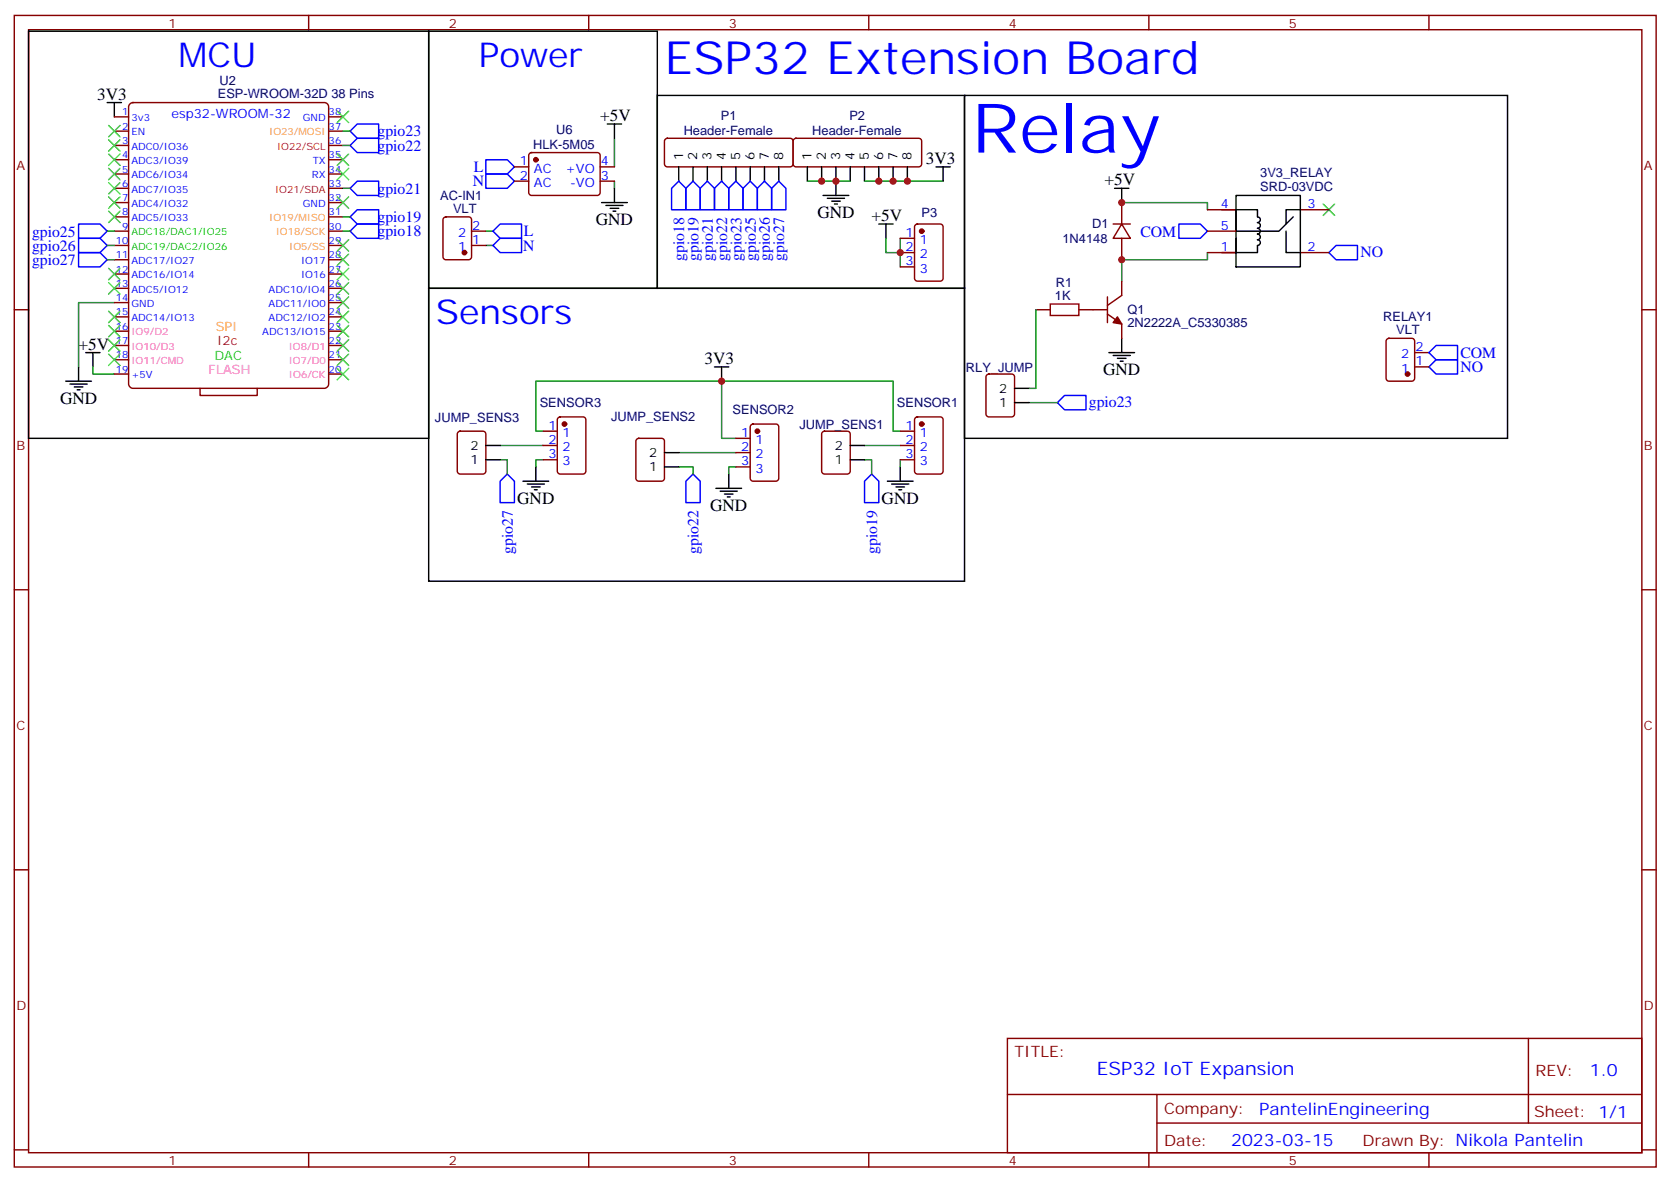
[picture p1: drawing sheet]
<svg xmlns="http://www.w3.org/2000/svg" width="413mm" height="292mm" viewBox="0 0 413 292" stroke-linecap="round" stroke-linejoin="round" font-family="sans-serif">
<g fill="none" stroke="#870000" stroke-width=".35">
<path d="M3.5 3.8h405.4v284.3h-405.4zM7.1 7.3h398.2v277.3h-398.2zM76.2 3.8v3.5M145.3 3.8v3.5M214.5 3.8v3.5M283.6 3.8v3.5M352.8 3.8v3.5M28.2 28.9h3.5M28.2 32.4h3.5M28.2 35.9h3.5M28.2 39.4h3.5M32 25.8l.8-.5h47.3a1.06 1.06 0 0 1 1 1.1v68.4a1.13 1.13 0 0 1-1 1.1h-47.3a1.13 1.13 0 0 1-1.1-1.1v-68.4z"/>
<path d="M81.1 28.9h3.6M81.1 32.4h3.6M81.1 35.9h3.6M81.1 39.4h3.6M130.8 37.9l.4-.2h16.3a.71 .71 0 0 1 .7 .7v9.2a.76 .76 0 0 1-.7 .7h-16.3a.76 .76 0 0 1-.7-.7v-9.2zM164.3 34.4l.4-.3h30.4a.71 .71 0 0 1 .7 .8v5.6a.76 .76 0 0 1-.7 .7h-30.4a.76 .76 0 0 1-.7-.7v-5.6zM196 34.4l.5-.3h30.3a.71 .71 0 0 1 .7 .8v5.6a.76 .76 0 0 1-.7 .7h-30.3a.76 .76 0 0 1-.7-.7v-5.6zM28.2 57.1h3.5M28.2 43h3.5M28.2 46.5h3.5M28.2 50h3.5M28.2 53.6h3.5"/>
<path d="M81.1 57.1h3.6M81.1 43h3.6M81.1 46.5h3.6M81.1 50h3.6M81.1 53.6h3.6M109.6 53.8l.5-.2h5.6a.71 .71 0 0 1 .7 .7v9.1a.76 .76 0 0 1-.7 .7h-5.6a.76 .76 0 0 1-.7-.7v-9.1zM116.4 57.1h3.5M127 41.2h3.5M127 44.7h3.5M148.2 41.2h3.5M148.2 44.7h3.5M222.2 58.8h3.6"/>
<path d="M226 55.5l.5-.2h5.6a.71 .71 0 0 1 .7 .7v12.7a.76 .76 0 0 1-.7 .7h-5.6a.76 .76 0 0 1-.7-.7v-12.7zM274.8 55.3h4.2M276.9 55.3l2.1 3.5h-4.2zM276.9 50v5.3M276.9 58.8v5.3M298.1 57.1h7.1M298.1 51.8h7.1M321 51.8h7.1M3.5 76.5h3.6M28.2 60.6h3.5M28.2 64.1h3.5M28.2 67.7h3.5"/>
<path d="M28.2 71.2h3.5M28.2 74.7h3.5M28.2 78.2h3.5M81.1 60.6h3.6M81.1 64.1h3.6M81.1 67.7h3.6M81.1 71.2h3.6M81.1 74.7h3.6M81.1 78.2h3.6M116.4 60.6h3.5M222.2 62.4h3.6M222.2 65.9h3.6"/>
<path d="M255.8 76.5h3.5M266.3 76.5h7.1M273.4 73.3v6.4M273.4 77.5l3.5 2.5v3.5M276.9 69.4v3.6l-3.5 2.4M298.1 62.4h7.1M321 62.4h7.1M405.3 76.5h3.6M28.2 81.8h3.5M28.2 85.3h3.5M28.2 88.8h3.5M28.2 92.4h3.5"/>
<path d="M49.4 95.9v1.7h14.1v-1.7M81.1 81.8h3.6M81.1 85.3h3.6M81.1 88.8h3.6M81.1 92.4h3.6M243.7 92.6l.4-.2h5.7a.71 .71 0 0 1 .7 .7v9.1a.76 .76 0 0 1-.7 .7h-5.7a.76 .76 0 0 1-.7-.7v-9.1zM342.4 83.7l.5-.2h5.6a.71 .71 0 0 1 .7 .7v9.2a.76 .76 0 0 1-.7 .7h-5.6a.76 .76 0 0 1-.7-.7v-9.2zM349.2 90.6h3.6M349.2 87.1h3.6M113.1 106.7l.5-.2h5.6a.71 .71 0 0 1 .7 .7v9.1a.76 .76 0 0 1-.7 .8h-5.6a.76 .76 0 0 1-.7-.8v-9.1zM134.1 106.5h3.5M134.1 110h3.5"/>
<path d="M134.1 113.5h3.5M137.8 103.1l.5-.2h5.6a.71 .71 0 0 1 .7 .7v12.7a.76 .76 0 0 1-.7 .8h-5.6a.76 .76 0 0 1-.7-.8v-12.7zM157.2 108.4l.5-.2h5.6a.71 .71 0 0 1 .7 .7v9.2a.76 .76 0 0 1-.7 .7h-5.6a.76 .76 0 0 1-.7-.7v-9.2zM181.7 108.2h3.5M181.7 111.8h3.5M181.7 115.3h3.5M185.4 104.9l.5-.2h5.7a.71 .71 0 0 1 .7 .7v12.7a.76 .76 0 0 1-.7 .7h-5.7a.76 .76 0 0 1-.7-.7v-12.7zM203.1 106.7l.5-.2h5.6a.71 .71 0 0 1 .7 .7v9.1a.76 .76 0 0 1-.7 .8h-5.6a.76 .76 0 0 1-.8-.8v-9.1zM222.2 106.5h3.6M222.2 110h3.6M222.2 113.5h3.6M226 103.1l.5-.2h5.6a.71 .71 0 0 1 .7 .7v12.7a.76 .76 0 0 1-.7 .8h-5.6a.76 .76 0 0 1-.7-.8v-12.7z"/>
<path d="M3.5 145.6h3.6M405.3 145.6h3.6M3.5 214.8h3.6M405.3 214.8h3.6M248.7 256.4h156.6v28.2h-156.6zM377.3 256.4v20.9M248.7 270.2h156.5M285.6 277.3h119.6M285.6 270.2v14.2M3.5 283.9h3.6M76.2 284.6v3.5M145.3 284.6v3.5"/>
<path d="M214.5 284.6v3.5M283.6 284.6v3.5M352.8 284.6v3.5M405.3 283.9h3.6"/>
</g>
<g fill="none" stroke="#00f" stroke-width=".35">
<path d="M86.4 35.9l1.8-1.8h5.3v3.6h-5.3zM88.2 30.6h5.3v3.5h-5.3l-1.8-1.7zM119.9 39.4h5.3l1.8 1.8-1.8 1.8h-5.3zM19.4 58.8h5.3l1.8 1.8-1.8 1.8h-5.3zM19.4 55.3h5.3l1.8 1.8-1.8 1.7h-5.3zM86.4 57.1l1.8-1.8h5.3v3.5h-5.3zM88.2 51.8h5.3v3.5h-5.3l-1.8-1.7zM88.2 44.7h5.3v3.6h-5.3l-1.8-1.8zM119.9 43h5.3l1.8 1.7-1.8 1.8h-5.3zM123.5 58.8h5.3v3.6h-5.3l-1.8-1.8zM123.5 55.3h5.3v3.5h-5.3l-1.8-1.7zM167.6 44.7l1.7 1.8v5.3h-3.5v-5.3z"/>
<path d="M171.1 44.7l1.8 1.8v5.3h-3.6v-5.3zM174.6 44.7l1.8 1.8v5.3h-3.5v-5.3zM178.2 44.7l1.7 1.8v5.3h-3.5v-5.3zM181.7 44.7l1.7 1.8v5.3h-3.5v-5.3zM185.2 44.7l1.8 1.8v5.3h-3.6v-5.3zM188.7 44.7l1.8 1.8v5.3h-3.5v-5.3zM192.3 44.7l1.7 1.8v5.3h-3.5v-5.3zM291 55.3h5.3l1.8 1.8-1.8 1.7h-5.3zM19.4 62.4h5.3l1.8 1.7-1.8 1.8h-5.3zM329.8 60.6h5.3v3.5h-5.3l-1.7-1.7zM261.1 99.4l1.7-1.8h5.3v3.6h-5.3zM354.5 88.8h5.3v3.6h-5.3l-1.7-1.8z"/>
<path d="M354.5 85.3h5.3v3.5h-5.3l-1.7-1.7zM125.2 117.1l1.8 1.7v5.3h-3.5v-5.3zM171.1 117.1l1.8 1.7v5.3h-3.6v-5.3zM215.2 117.1l1.8 1.7v5.3h-3.6v-5.3z"/>
</g>
<g fill="none" stroke="#008700" stroke-width=".35">
<path d="M84.7 35.9h1.7M84.7 32.4h1.7M151.7 34.1v7.1M26.5 57.1h1.7M84.7 57.1h1.7M84.7 53.6h1.7M84.7 46.5h1.7M119.9 57.1h1.8M151.7 44.7v1.8M199.3 44.7h10.6M213.4 44.7h19.4M218.7 58.8v3.6h3.5"/>
<path d="M222.2 58.8v7.1M276.9 50h21.2v1.8M26.5 60.6h1.7M26.5 64.1h1.7M28.2 74.7h-8.8v15.9M119.9 60.6h1.8M255.8 76.5v19.4h-1.8M298.1 62.4v1.7h-21.2v5.3M22.9 90.6v1.8h5.3M178.2 94.1h-45.9v12.4h1.8M254 99.4h7.1M123.5 113.5h1.7v3.6"/>
<path d="M123.5 110h10.6M134.1 113.5h-1.8v1.8M167.6 115.3h3.5v1.8M167.6 111.8h14.1M181.7 115.3h-1.8v1.8M213.4 113.5h1.8v3.6M213.4 110h8.8M222.2 106.5h-1.7v-12.4h-42.3v14.1h3.5M222.2 113.5v1.8"/>
</g>
<g fill="none" stroke="#000" stroke-width=".35">
<path d="M7.1 7.7h98.7v100.5h-98.7zM105.8 7.7h56.5v63.5h-56.5zM26.5 25.3h3.5M28.2 25.3v3.6M149.9 30.6h3.6M151.7 30.6v3.5M162.3 23.6h75.8v47.6h-75.8zM238.1 23.6h134.1v84.6h-134.1zM148.5 50h6.4M149.6 50.7h4.2M150.6 51.4h2.2M151.3 52.1h.7"/>
<path d="M151.7 46.5v3.5M167.6 41.2v3.5M171.1 41.2v3.5M174.6 41.2v3.5M178.2 41.2v3.5M181.7 41.2v3.5M185.2 41.2v3.5M188.7 41.2v3.5M192.3 41.2v3.5M199.3 41.2v3.5M202.8 41.2v3.5M203.2 48.3h6.3"/>
<path d="M204.3 49h4.2M205.3 49.7h2.1M206 50.4h.7M206.4 41.2v7.1M209.9 41.2v3.5M213.4 41.2v3.5M217 41.2v3.5M217 55.3h3.5M218.7 55.3v3.5M220.5 41.2v3.5M224 41.2v3.5M231.1 41.2h3.5"/>
<path d="M232.8 41.2v3.5M275.2 46.5h3.5M276.9 46.5v3.5M301.6 51.8h3.6v5.3h10.5l3.6-3.5M305.2 58.8v3.6h-3.6M305.2 48.3h15.8v17.6h-15.8zM305.2 51.8h5.2v1.8a.71 .71 0 0 1 .7 .7 .71 .71 0 0 1-.7 .7 .71 .71 0 0 1 .8 .7 .71 .71 0 0 1-.8 .7 .71 .71 0 0 1 .8 .7 .71 .71 0 0 1-.8 .7 .71 .71 0 0 1 .8 .7 .71 .71 0 0 1-.8 .7 .71 .71 0 0 1 .8 .7 .71 .71 0 0 1-.8 .7v1.8h-5.2M317.5 57.1v5.3h3.5M321 51.8h-3.5v3.5M105.8 71.2h132.3v72.3h-132.3zM16.2 94.1h6.4M17.3 94.8h4.2"/>
<path d="M18.3 95.5h2.2M19 96.2h.8M19.4 90.6v3.5M21.2 87.1h3.5M22.9 87.1v3.5M176.4 90.6h3.5M178.2 90.6v3.5M250.5 99.4h3.5M250.5 95.9h3.5M273.8 87.1h6.3M274.8 87.8h4.2M275.9 88.5h2.1"/>
<path d="M276.6 89.2h.7M276.9 83.5v3.6M119.9 113.5h3.6M119.9 110h3.6M129.1 118.8h6.4M130.2 119.5h4.2M132.3 115.3v3.5M164 115.3h3.6M164 111.8h3.6M179.9 117.1v3.5M209.9 113.5h3.5M209.9 110h3.5"/>
<path d="M219.1 118.8h6.3M220.1 119.5h4.3M222.2 115.3v3.5M131.2 120.2h2.1M131.9 120.9h.7M176.7 120.6h6.4M177.8 121.3h4.2M178.9 122h2.1M179.6 122.7h.7M221.2 120.2h2.1M221.9 120.9h.7"/>
</g>
<g fill="#870000" stroke="#870000" stroke-width=".35">
<path d="M275.9 78.2l1 1.8-2.1-.3z"/>
<circle cx="132.3" cy="39.4" r=".53"/>
<circle cx="114.7" cy="62.4" r=".53"/>
<circle cx="139.3" cy="104.7" r=".53"/>
<circle cx="187" cy="106.5" r=".53"/>
<circle cx="227.5" cy="104.7" r=".53"/>
<circle cx="227.5" cy="57.1" r=".53"/>
<circle cx="347.5" cy="92.4" r=".53"/>
</g>
<g fill="none" stroke="#3c3" stroke-width=".35">
<path d="M26.8 31l2.8 2.8M26.8 34.5l2.8 2.8M26.8 38l2.8 2.9M29.6 31l-2.8 2.8M29.6 34.5l-2.8 2.8M29.6 38l-2.8 2.9M83.3 38l2.8 2.9M83.3 27.4l2.8 2.9M86.1 38l-2.8 2.9M86.1 27.4l-2.8 2.9M26.8 41.6l2.8 2.8M26.8 45.1l2.8 2.8"/>
<path d="M26.8 48.6l2.8 2.8M26.8 52.1l2.8 2.9M29.6 41.6l-2.8 2.8M29.6 45.1l-2.8 2.8M29.6 48.6l-2.8 2.8M29.6 52.1l-2.8 2.9M83.3 59.2l2.8 2.8M83.3 48.6l2.8 2.8M83.3 41.6l2.8 2.8M86.1 59.2l-2.8 2.8M86.1 48.6l-2.8 2.8M86.1 41.6l-2.8 2.8"/>
<path d="M326.7 50.4l2.8 2.8M329.5 50.4l-2.8 2.8M26.8 66.3l2.8 2.8M26.8 69.8l2.8 2.8M26.8 76.8l2.8 2.9M29.6 66.3l-2.8 2.8M29.6 69.8l-2.8 2.8M29.6 76.8l-2.8 2.9M83.3 76.8l2.8 2.9M83.3 73.3l2.8 2.8M83.3 69.8l2.8 2.8M83.3 66.3l2.8 2.8"/>
<path d="M83.3 62.7l2.8 2.8M86.1 76.8l-2.8 2.9M86.1 73.3l-2.8 2.8M86.1 69.8l-2.8 2.8M86.1 66.3l-2.8 2.8M86.1 62.7l-2.8 2.8M26.8 80.4l2.8 2.8M26.8 83.9l2.8 2.8M26.8 87.4l2.8 2.8M29.6 80.4l-2.8 2.8M29.6 83.9l-2.8 2.8M29.6 87.4l-2.8 2.8"/>
<path d="M83.3 90.9l2.8 2.9M83.3 87.4l2.8 2.8M83.3 83.9l2.8 2.8M83.3 80.4l2.8 2.8M86.1 90.9l-2.8 2.9M86.1 87.4l-2.8 2.8M86.1 83.9l-2.8 2.8M86.1 80.4l-2.8 2.8"/>
</g>
<path d="M259.3 75.1h7v2.8h-7z" fill="none" stroke="#a10000" stroke-width=".35"/>
<g fill="#c00">
<circle cx="202.8" cy="44.7" r=".88"/>
<circle cx="206.4" cy="44.7" r=".88"/>
<circle cx="220.5" cy="44.7" r=".88"/>
<circle cx="217" cy="44.7" r=".88"/>
<circle cx="224" cy="44.7" r=".88"/>
<circle cx="178.2" cy="94.1" r=".88"/>
<circle cx="222.3" cy="62.4" r=".88"/>
<circle cx="276.9" cy="64.1" r=".88"/>
<circle cx="276.9" cy="50" r=".88"/>
</g>
<text font-size="16.9" fill="#00f" x="239.9" y="37.7">Relay</text>
<text font-size="11.3" fill="#00f" x="164" y="18.3">ESP32 Extension Board</text>
<g font-size="8.5" fill="#00f">
<text x="44.1" y="16.5">MCU</text>
<text x="118.2" y="16.5">Power</text>
<text x="107.6" y="80">Sensors</text>
</g>
<text font-size="4.6" fill="#00f" x="270.8" y="265.4">ESP32 IoT Expansion</text>
<g font-size="4.2">
<text x="24" y="24.6">3V3</text>
<text x="148.2" y="29.9">+5V</text>
<text x="228.6" y="40.5">3V3</text>
<text x="272.7" y="45.8">+5V</text>
<text x="201.8" y="53.9">GND</text>
<text x="147.1" y="55.7">GND</text>
<text x="215.2" y="54.6">+5V</text>
<text x="19.4" y="86.4">+5V</text>
<text x="173.9" y="89.9">3V3</text>
<text x="272.3" y="92.7">GND</text>
<text x="14.8" y="99.8">GND</text>
<text x="127.7" y="124.5">GND</text>
<text x="217.7" y="124.5">GND</text>
<text x="175.3" y="126.2">GND</text>
</g>
<g font-size="4.2" fill="#00f">
<text x="392.5" y="265.7">1.0</text>
<text x="310.9" y="275.2">PantelinEngineering</text>
<text x="304" y="283">2023-03-15</text>
</g>
<g font-size="3.9" fill="#00f">
<text x="93.2" y="33.7">gpio23</text>
<text x="93.2" y="37.2">gpio22</text>
<text x="93.2" y="47.8">gpio21</text>
<text x="116.7" y="46">N</text>
<text x="117" y="42.5">L</text>
<text x="7.9" y="58.4">gpio25</text>
<text x="93.2" y="58.4">gpio18</text>
<text x="93.2" y="54.9">gpio19</text>
<text x="129.3" y="58.4">L</text>
<text x="281.5" y="58.4">COM</text>
<text x="7.9" y="65.5">gpio27</text>
<text x="7.9" y="61.9">gpio26</text>
<text x="129.2" y="61.9">N</text>
<text x="168.9" y="64.4" transform="rotate(-90 168.9 64.4)">gpio18</text>
<text x="172.5" y="64.4" transform="rotate(-90 172.5 64.4)">gpio19</text>
<text x="176" y="64.4" transform="rotate(-90 176 64.4)">gpio21</text>
<text x="179.5" y="64.4" transform="rotate(-90 179.5 64.4)">gpio22</text>
<text x="183" y="64.4" transform="rotate(-90 183 64.4)">gpio23</text>
<text x="186.6" y="64.4" transform="rotate(-90 186.6 64.4)">gpio25</text>
<text x="190.1" y="64.4" transform="rotate(-90 190.1 64.4)">gpio26</text>
<text x="193.6" y="64.4" transform="rotate(-90 193.6 64.4)">gpio27</text>
<text x="335.9" y="63.5">NO</text>
<text x="360.5" y="88.4">COM</text>
<text x="360.6" y="91.7">NO</text>
<text x="268.8" y="100.4">gpio23</text>
<text x="126.6" y="136.7" transform="rotate(-90 126.6 136.7)">gpio27</text>
<text x="172.5" y="136.7" transform="rotate(-90 172.5 136.7)">gpio22</text>
<text x="216.6" y="136.7" transform="rotate(-90 216.6 136.7)">gpio19</text>
</g>
<g font-size="3.9" fill="#800">
<text x="250.5" y="261">TITLE:</text>
<text x="379.1" y="265.7">REV:</text>
<text x="287.4" y="275.2">Company:</text>
<text x="378.7" y="275.8">Sheet: 1/1</text>
<text x="287.4" y="282.9">Date:</text>
<text x="336.4" y="282.9">Drawn By: Nikola Pantelin</text>
</g>
<g font-size="3.2" fill="#800">
<text x="41.6" y="6.8">1</text>
<text x="110.8" y="6.8">2</text>
<text x="179.9" y="6.8">3</text>
<text x="249.1" y="6.8">4</text>
<text x="318.2" y="6.8">5</text>
<text x="4.1" y="41.9">A</text>
<text x="405.9" y="41.9">A</text>
<text x="4.1" y="111.1">B</text>
<text x="405.9" y="111.1">B</text>
<text x="4.1" y="180.2">C</text>
<text x="405.9" y="180.2">C</text>
<text x="4.1" y="249.3">D</text>
<text x="405.9" y="249.3">D</text>
<text x="41.6" y="287.6">1</text>
<text x="110.8" y="287.6">2</text>
<text x="179.9" y="287.6">3</text>
<text x="249.1" y="287.6">4</text>
<text x="318.2" y="287.6">5</text>
</g>
<g font-size="3.2" fill="#000080">
<text x="54.2" y="21">U2</text>
<text x="53.8" y="24.3">ESP-WROOM-32D 38 Pins</text>
<text x="178" y="29.6">P1</text>
<text x="209.7" y="29.6">P2</text>
<text x="137.3" y="33.2">U6</text>
<text x="168.8" y="33.3">Header-Female</text>
<text x="200.5" y="33.3">Header-Female</text>
<text x="131.6" y="36.9">HLK-5M05</text>
<text x="311.1" y="47.2">SRD-03VDC</text>
<text x="311.1" y="43.8">3V3_RELAY</text>
<text x="108.7" y="49.4">AC-IN1</text>
<text x="111.8" y="52.5">VLT</text>
<text x="227.5" y="53.6">P3</text>
<text x="262.3" y="59.9">1N4148</text>
<text x="269.6" y="56.4">D1</text>
<text x="260.7" y="70.8">R1</text>
<text x="260.4" y="74">1K</text>
<text x="278.3" y="77.6">Q1</text>
<text x="278.3" y="80.8">2N2222A_C5330385</text>
<text x="341.5" y="79.4">RELAY1</text>
<text x="344.7" y="82.5">VLT</text>
<text x="238.5" y="91.7">RLY_JUMP</text>
<text x="133.2" y="100.6">SENSOR3</text>
<text x="221.4" y="100.6">SENSOR1</text>
<text x="107.4" y="104.1">JUMP_SENS3</text>
<text x="150.9" y="104">JUMP_SENS2</text>
<text x="180.9" y="102.3">SENSOR2</text>
<text x="197.3" y="105.9">JUMP_SENS1</text>
</g>
<g font-size="3.2" fill="#00f">
<text x="42.3" y="29.2">esp32-WROOM-32</text>
<text x="128.3" y="40.9">1</text>
<text x="148.3" y="40.9">4</text>
<text x="128.3" y="44.4">2</text>
<text x="131.8" y="42.6">AC</text>
<text x="131.8" y="46.1">AC</text>
<text x="139.6" y="42.6">+VO</text>
<text x="140.8" y="46.1">-VO</text>
<text x="148.3" y="44.4">3</text>
<text x="301.4" y="51.4">4</text>
<text x="322.8" y="51.4">3</text>
<text x="113.1" y="58.5">2</text>
<text x="116.6" y="56.7">2</text>
<text x="223.6" y="58.5">1</text>
<text x="301.4" y="56.7">5</text>
<text x="113.1" y="62">1</text>
<text x="116.6" y="60.3">1</text>
<text x="223.6" y="62">2</text>
<text x="223.6" y="65.5">3</text>
<text x="227.1" y="60.3">1</text>
<text x="227.1" y="63.8">2</text>
<text x="301.4" y="62">1</text>
<text x="322.8" y="62">2</text>
<text x="227.1" y="67.3">3</text>
<text x="345.9" y="88.5">2</text>
<text x="349.4" y="86.7">2</text>
<text x="345.9" y="92">1</text>
<text x="349.4" y="90.2">1</text>
<text x="135.4" y="106.1">1</text>
<text x="138.9" y="107.9">1</text>
<text x="183" y="107.9">1</text>
<text x="223.6" y="106.1">1</text>
<text x="227.1" y="107.9">1</text>
<text x="135.4" y="109.6">2</text>
<text x="135.4" y="113.2">3</text>
<text x="138.9" y="111.4">2</text>
<text x="183" y="111.4">2</text>
<text x="186.5" y="109.6">1</text>
<text x="186.5" y="113.2">2</text>
<text x="223.6" y="109.6">2</text>
<text x="223.6" y="113.2">3</text>
<text x="227.1" y="111.4">2</text>
<text x="138.9" y="114.9">3</text>
<text x="183" y="114.9">3</text>
<text x="186.5" y="116.7">3</text>
<text x="227.1" y="114.9">3</text>
</g>
<g font-size="3.2">
<text x="168.6" y="39.4" transform="rotate(-90 168.6 39.4)">1</text>
<text x="172.2" y="39.4" transform="rotate(-90 172.2 39.4)">2</text>
<text x="175.7" y="39.4" transform="rotate(-90 175.7 39.4)">3</text>
<text x="179.2" y="39.4" transform="rotate(-90 179.2 39.4)">4</text>
<text x="182.7" y="39.4" transform="rotate(-90 182.7 39.4)">5</text>
<text x="186.3" y="39.4" transform="rotate(-90 186.3 39.4)">6</text>
<text x="189.8" y="39.4" transform="rotate(-90 189.8 39.4)">7</text>
<text x="193.3" y="39.4" transform="rotate(-90 193.3 39.4)">8</text>
<text x="200.4" y="39.4" transform="rotate(-90 200.4 39.4)">1</text>
<text x="203.9" y="39.4" transform="rotate(-90 203.9 39.4)">2</text>
<text x="207.4" y="39.4" transform="rotate(-90 207.4 39.4)">3</text>
<text x="211" y="39.4" transform="rotate(-90 211 39.4)">4</text>
<text x="214.5" y="39.4" transform="rotate(-90 214.5 39.4)">5</text>
<text x="218" y="39.4" transform="rotate(-90 218 39.4)">6</text>
<text x="221.5" y="39.4" transform="rotate(-90 221.5 39.4)">7</text>
<text x="225.1" y="39.4" transform="rotate(-90 225.1 39.4)">8</text>
<text x="246.7" y="100.5">1</text>
<text x="246.7" y="96.9">2</text>
<text x="116.2" y="111.1">2</text>
<text x="160.3" y="112.8">2</text>
<text x="206.1" y="111.1">2</text>
<text x="116.2" y="114.6">1</text>
<text x="160.3" y="116.3">1</text>
<text x="206.1" y="114.6">1</text>
</g>
<text font-size="3.2" fill="#f93" x="53.3" y="81.8">SPI</text>
<text font-size="3.2" fill="#0f0" x="52.9" y="88.8">DAC</text>
<text font-size="3.2" fill="#f00" x="53.6" y="85.3">I2c</text>
<text font-size="3.2" fill="#f0f" x="51.5" y="92.4">FLASH</text>
<g font-size="2.5" fill="#00f">
<text x="30.2" y="28.5">1</text>
<text x="32.5" y="29.9">3v3</text>
<text x="74.8" y="29.9">GND</text>
<text x="81.1" y="28.5">38</text>
<text x="30.2" y="32">2</text>
<text x="30.2" y="35.6">3</text>
<text x="32.5" y="33.4">EN</text>
<text x="81.1" y="35.6">36</text>
<text x="81.1" y="32">37</text>
<text x="30.2" y="39.1">4</text>
<text x="32.5" y="37">ADC0/IO36</text>
<text x="32.5" y="40.5">ADC3/IO39</text>
<text x="77.2" y="40.5">TX</text>
<text x="81.1" y="39.1">35</text>
<text x="30.2" y="42.6">5</text>
<text x="30.2" y="46.1">6</text>
<text x="32.5" y="44">ADC6/IO34</text>
<text x="32.5" y="47.6">ADC7/IO35</text>
<text x="77" y="44">RX</text>
<text x="81.1" y="46.1">33</text>
<text x="81.1" y="42.6">34</text>
<text x="30.2" y="49.7">7</text>
<text x="30.2" y="53.2">8</text>
<text x="32.5" y="51.1">ADC4/IO32</text>
<text x="74.8" y="51.1">GND</text>
<text x="81.1" y="53.2">31</text>
<text x="81.1" y="49.7">32</text>
<text x="30.2" y="56.7">9</text>
<text x="32.5" y="54.6">ADC5/IO33</text>
<text x="81.1" y="56.7">30</text>
<text x="28.6" y="60.3">10</text>
<text x="28.6" y="63.8">11</text>
<text x="32.5" y="65.2">ADC17/IO27</text>
<text x="74.3" y="65.2">IO17</text>
<text x="81.1" y="63.8">28</text>
<text x="81.1" y="60.3">29</text>
<text x="28.6" y="67.3">12</text>
<text x="28.6" y="70.8">13</text>
<text x="32.5" y="68.7">ADC16/IO14</text>
<text x="74.3" y="68.7">IO16</text>
<text x="81.1" y="70.8">26</text>
<text x="81.1" y="67.3">27</text>
<text x="28.6" y="74.4">14</text>
<text x="28.6" y="77.9">15</text>
<text x="32.5" y="72.2">ADC5/IO12</text>
<text x="32.5" y="75.8">GND</text>
<text x="66.3" y="75.8">ADC11/IO0</text>
<text x="66.3" y="72.2">ADC10/IO4</text>
<text x="81.1" y="77.9">24</text>
<text x="81.1" y="74.4">25</text>
<text x="28.6" y="81.4">16</text>
<text x="32.5" y="79.3">ADC14/IO13</text>
<text x="64.7" y="82.8">ADC13/IO15</text>
<text x="66.3" y="79.3">ADC12/IO2</text>
<text x="81.1" y="81.4">23</text>
<text x="28.6" y="84.9">17</text>
<text x="28.6" y="88.5">18</text>
<text x="81.1" y="88.5">21</text>
<text x="81.1" y="84.9">22</text>
<text x="28.6" y="92">19</text>
<text x="32.5" y="93.4">+5V</text>
<text x="81.1" y="92">20</text>
</g>
<g font-size="2.5" fill="#f93">
<text x="66.4" y="33.4">IO23/MOSI</text>
<text x="66.4" y="54.6">IO19/MISO</text>
<text x="68.1" y="58.1">IO18/SCK</text>
<text x="71.4" y="61.7">IO5/SS</text>
</g>
<g font-size="2.5" fill="#f00">
<text x="68.4" y="37">IO22/SCL</text>
<text x="67.9" y="47.6">IO21/SDA</text>
</g>
<g font-size="2.5" fill="#0f0">
<text x="32.5" y="58.1">ADC18/DAC1/IO25</text>
<text x="32.5" y="61.7">ADC19/DAC2/IO26</text>
</g>
<g font-size="2.5" fill="#f0f">
<text x="32.5" y="82.8">IO9/D2</text>
<text x="32.5" y="86.4">IO10/D3</text>
<text x="32.5" y="89.9">IO11/CMD</text>
<text x="71.3" y="89.9">IO7/D0</text>
<text x="71.3" y="86.4">IO8/D1</text>
<text x="71.3" y="93.4">IO6/CK</text>
</g>
</svg>
